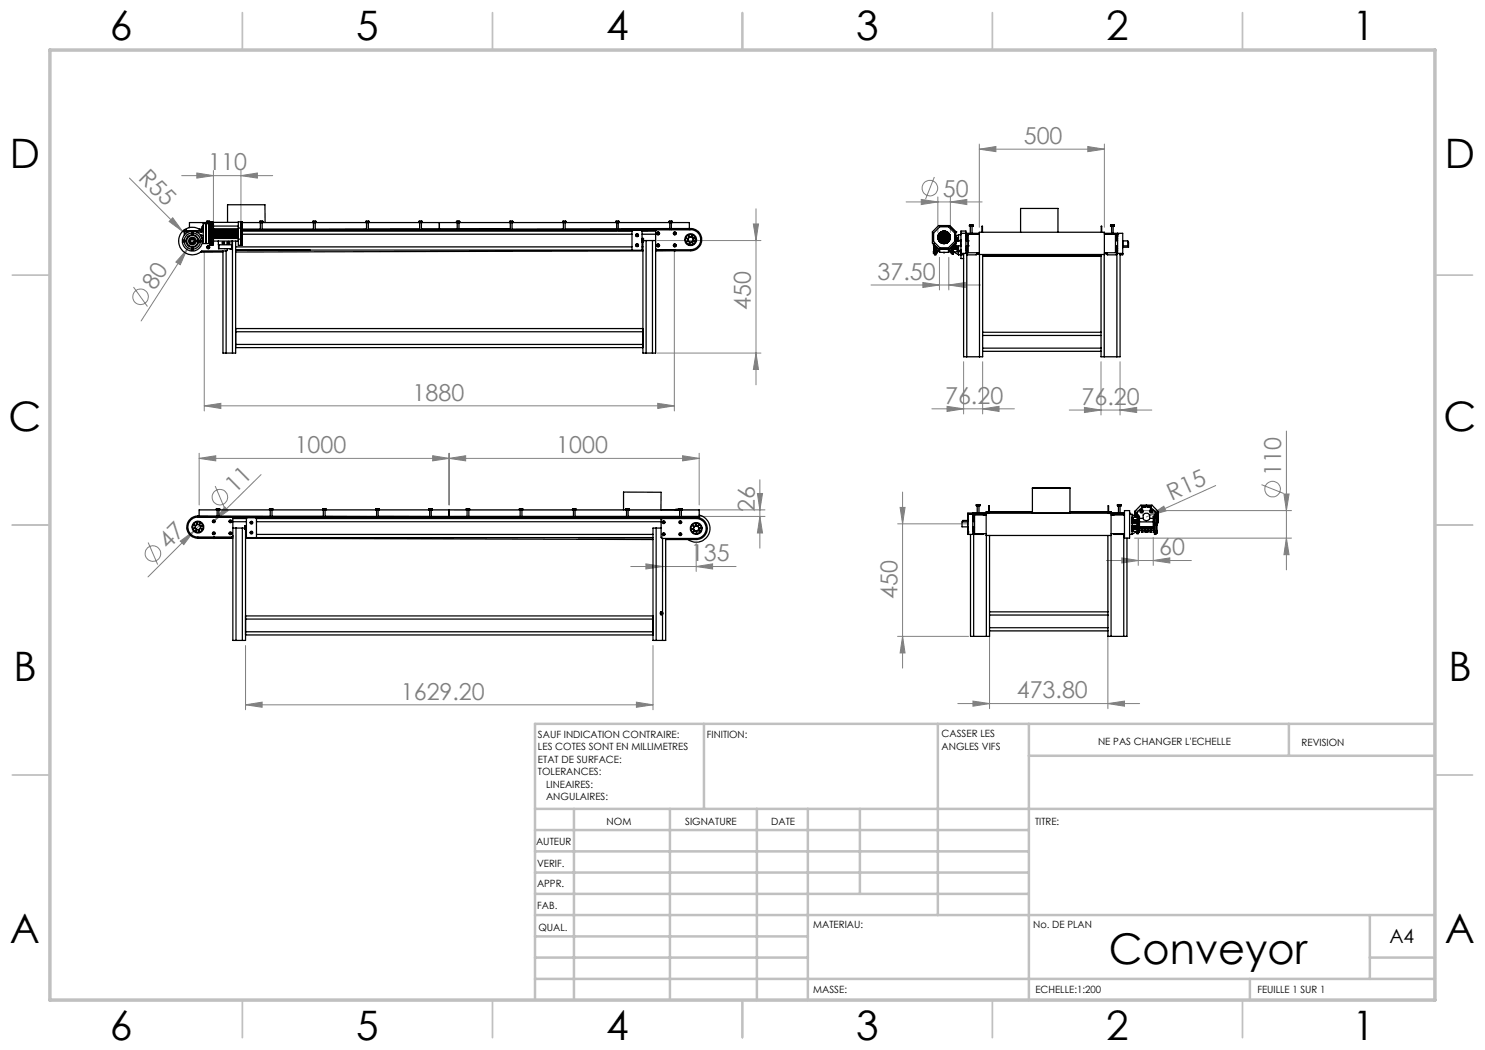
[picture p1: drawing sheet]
<svg xmlns="http://www.w3.org/2000/svg" width="297mm" height="210mm" viewBox="0 0 297 210" stroke-linecap="round" stroke-linejoin="round" font-family="sans-serif">
<g fill="none" stroke="#808080" stroke-width=".2">
<path d="M25.9 35.6l10.6 10.7M36.3 35.1h18.2M39.4 34.6l3.3 .5-3.3 .5zM42.7 34.1v10.1M48.2 35.1l3.3-.5v1zM48.2 34.1v10.1M184.3 39.9l3.3 .5-3.3 .5zM186.9 35.4l-1.8 4.5M187.6 39.4v7.1M190.1 39.4v7.1M195.9 29.8l3.3-.5v1zM195.9 28.8v16.7"/>
<path d="M195.9 29.8h25M217.6 29.3l3.3 .5-3.3 .5zM220.9 28.8v16.7M26.7 57.4l2.8 3.9M34.5 43.6l2 2.7-2.7-2zM36.5 46.3l2 1.9M37.4 49.9l-1.3 3-.9-.5zM37.4 49.9l-9.2 14.3M39.5 46.5l-2.1 3.4M40.9 50.4v31.8M131.5 48.1h20.7M134.9 50.4v31.8"/>
<path d="M150.7 44.8h1l-.5 3.3zM151.2 41.8v35.2M174.2 57h21.9M181.2 40.4h15.2M184.6 56.5l3.3 .5-3.3 .5zM187.9 51.5v6.5M189.8 57l3.2-.5v1zM189.8 51.5v6.5M190.1 40.4l3.3-.5v1zM131.5 70.6h20.7M151.2 70.6l.5 3.3h-1zM192.7 72.3v10.5"/>
<path d="M196.5 72.3v10.5M220.2 72.3v10.7M224 72.3v10.7M39.8 91.7l3.3-.6v1.1zM39.8 91.7h100M39.8 90.7v10.3M40.9 81.2l3.3-.5v1zM40.9 81.2h94M43 97.2l1.9 4.4M52.2 94.9l-9.2 9.2M86.5 91.1l3.3 .6-3.3 .5zM89.8 91.7l3.3-.6v1.1z"/>
<path d="M89.8 90.7v10.3M131.6 80.7l3.3 .5-3.3 .5zM136.5 91.1l3.3 .6-3.3 .5zM139.8 90.7v10.3M151.5 98.7h1l-.5 3.3zM152 95.9v13.7M180.5 98.4v35.2M186.4 81.8h16.5M189.4 81.3l3.3 .5-3.3 .5zM196.5 81.8l3.3-.5v1zM213.9 82h16.5M216.9 81.5l3.3 .5-3.3 .5z"/>
<path d="M224 82l3.3-.5v1zM243.1 97.1l-13.1 6M252.3 96.9l4.5 1.8M256.8 98.8h1l-.5 3.3zM257.3 86.2v27.8M29.6 108.5l1.9 4.4M36.1 108.2l2.6-2-1.9 2.7zM38.7 106.2l-9.1 9.2M40.4 104.6l-1.7 1.6M43 104.1l-.4 .3M44.9 101.4l.7 .7-2.6 2zM90.8 102h62.2"/>
<path d="M90.8 103.3h62.2M126.2 113.3h21M129.2 112.8l3.3 .5-3.3 .5zM132.5 107.2v7.1M139.2 113.3l3.3-.5v1zM139.2 108.7v5.6M152 103.3l.5 3.3h-1zM179.5 104.8h14.2M180 101.5h1l-.5 3.3zM221.3 112.1h17M224.4 111.6l3.2 .5-3.2 .5zM226.9 102.1h31.4"/>
<path d="M226.9 107.6h31.4M227.6 107.8v5.3M230 103.1l2.8-1.9 .4 1zM230 103.1l-.7 .3M230.6 112.1l3.4-.5v1zM230.6 107.5v5.6M257.3 107.6l.5 3.3h-1zM49.1 129.1v12.8M130.6 129.1v12.8M179.5 127.3h14.2M180.5 127.3l.5 3.3h-1zM197.9 126.5v15.2"/>
<path d="M221.6 126.5v15.2M49.1 141l3.3-.6v1.1zM49.1 141h81.5M127.3 140.4l3.3 .6-3.3 .5zM191.6 140.7h36.3M194.6 140.2l3.3 .5-3.3 .5zM221.6 140.7l3.3-.5v1z"/>
<circle cx="186" cy="37.6" r="1.55"/>
<circle cx="28.1" cy="59.4" r="1.56"/>
<circle cx="44" cy="99.4" r="1.55"/>
<circle cx="254.5" cy="97.8" r="1.55"/>
<circle cx="30.6" cy="110.7" r="1.56"/>
</g>
<g fill="none" stroke="#c0c0c0" stroke-width=".35">
<path d="M48.5 2.5v7.5M98.5 2.5v7.5M148.5 2.5v7.5M198.5 2.5v7.5M248.5 2.5v7.5M2.5 55h7.5M287 55h7.5M2.5 105h7.5M287 105h7.5M2.5 155h7.5M287 155h7.5M48.5 200v7.5"/>
<path d="M98.5 200v7.5M148.5 200v7.5M198.5 200v7.5M248.5 200v7.5"/>
</g>
<g fill="none" stroke="#c0c0c0" stroke-width=".5">
<path d="M140.8 144.8v17M187.6 144.8v38.2M205.8 144.8v55.2M205.8 151.2h81.2M257.8 144.8v6.4M287 144.8h-180v55.2M107 161.8h180M107 178.8h98.8M107 174.5h98.8M107 170.3h98.8M107 166h98.8M114.8 161.8v38.2"/>
<path d="M134 161.8v38.2M151.4 161.8v38.2M161.6 161.8v38.2M172 161.8v17M107 195.8h180M107 191.5h54.6M107 187.3h54.6M107 183h180M250 195.8v4.2M274 191.5h13M274 183v12.8"/>
</g>
<path d="M10 10h277v190h-277z" fill="none" stroke="#c0c0c0" stroke-width=".7"/>
<g fill="#808080">
<path d="M34.5 43.6l2 2.7-2.7-2z"/>
<path d="M230 103.1l2.8-1.9 .4 1z"/>
<path d="M44.9 101.4l.7 .7-2.6 2z"/>
<path d="M36.1 108.2l2.6-2-1.9 2.7z"/>
<path d="M37.4 49.9l-1.3 3-.9-.5z"/>
<path d="M48.2 35.1l3.3-.5v1zM39.4 34.6l3.3 .5-3.3 .5z"/>
<path d="M189.8 57l3.2-.5v1zM184.6 56.5l3.3 .5-3.3 .5z"/>
<path d="M127.3 140.4l3.3 .6-3.3 .5zM49.1 141l3.3-.6v1.1zM136.5 91.1l3.3 .6-3.3 .5zM89.8 91.7l3.3-.6v1.1zM86.5 91.1l3.3 .6-3.3 .5zM39.8 91.7l3.3-.6v1.1zM217.6 29.3l3.3 .5-3.3 .5zM195.9 29.8l3.3-.5v1zM230.6 112.1l3.4-.5v1zM224.4 111.6l3.2 .5-3.2 .5z"/>
<path d="M40.9 81.2l3.3-.5v1zM131.6 80.7l3.3 .5-3.3 .5zM184.3 39.9l3.3 .5-3.3 .5zM190.1 40.4l3.3-.5v1zM194.6 140.2l3.3 .5-3.3 .5zM221.6 140.7l3.3-.5v1z"/>
<path d="M196.5 81.8l3.3-.5v1zM189.4 81.3l3.3 .5-3.3 .5zM224 82l3.3-.5v1zM216.9 81.5l3.3 .5-3.3 .5z"/>
<path d="M180.5 127.3l.5 3.3h-1zM180 101.5h1l-.5 3.3z"/>
<path d="M151.2 70.6l.5 3.3h-1zM150.7 44.8h1l-.5 3.3z"/>
<path d="M151.5 98.7h1l-.5 3.3zM152 103.3l.5 3.3h-1zM256.8 98.8h1l-.5 3.3zM257.3 107.6l.5 3.3h-1z"/>
<path d="M129.2 112.8l3.3 .5-3.3 .5zM139.2 113.3l3.3-.5v1z"/>
</g>
<g fill="none" stroke="#000" stroke-width=".25">
<path d="M36.7 48h.3l.2 .2-.5 .2zM36.9 46.3v-.3h.4v.3M36.9 48.4v.3a1.63 1.63 0 0 0 1.4 1.1M36.9 46.3h.4M36.9 46.3v.7M37.3 46.3l.3 .1M37.3 46.1h3M38.3 49.7l.2-.2 .1 .2v.2h-.3zM38.3 46.6h-.1a1.64 1.64 0 0 0-1.3 1.4M38.3 46.5h.3l-.1 .4zM38.6 46.6a1.58 1.58 0 0 1 1.5 1.5M38.8 48.4l-.2 .2"/>
<path d="M39.8 48.2l.4-.1v.3zM39.8 45.8h.6M40 45.9h.6M40.1 48.4a1.57 1.57 0 0 1-1.5 1.4M40.1 47l.2 .1M40.1 46h.2M40.3 47.1v.2M40.3 46.1a2.74 2.74 0 0 0-3.8 .2 2.74 2.74 0 0 0 .1 3.8 2.74 2.74 0 0 0 3.8 .1h4.8M40.3 46.3h.3M40.3 46.3l-.9 .1M40.3 47.1h.3M40.3 47.5h.3"/>
<path d="M40.4 47.7l.2-.2v.7M40.4 47.7h.1M40.5 48.1l.1 .1M40.5 45.3l.1-.1v.7l-.2-.2zM40.6 45.2h.1M40.6 48.2h.1M40.6 46h-.3v.3M40.6 44.7h.5v4h-.5zM41.1 47.8h.1M41.1 45.7h.1M41.3 44.5h.2M41.3 44.5h.1"/>
<path d="M41.3 44.3v.2M41.3 44.5h-3.4v1M41.5 44.3h.1M41.5 44.3h.3M41.5 44.3h-.2M41.5 44.5h.3M41.5 44.5v.2M41.6 49.4l.1-.1 .1 .2zM41.6 44.5h-.1M41.6 44.5h.2M41.6 44.3v.2M41.7 47.8h.1"/>
<path d="M41.7 45.7h.1M41.8 44.3h-.2M41.8 44.3h.1M41.8 44.5h.1M41.8 44.5l-.1 4.2M41.9 44.5h-.1M41.9 44.5h.1M41.9 44.3v.2M42 46.5h.2v.5h-.2M42 46.6h.2M42 46.5v.5M42 46.8h.2"/>
<path d="M42 46.9h.2M42 48.8h.2M42 44.7h.2M42 49h.2M42 44.4h.2M42 47v2h.2v-.3M42 45.9h.1M42 45.8h.1M42 46h.1M42 46.1h.1M42 46.2h.1M42.1 47v1.7"/>
<path d="M42.1 44.7v1.8M42.2 44.7v-.3h-.2v2.1M42.2 44.5h.1M42.3 44.7v1.8M42.3 47v1.7M42.3 45.9h.1M42.3 46.5h.3v.5h-.3M42.3 46.6h.3M42.3 46.8h.3M42.3 46.9h.3M42.3 48.8h.3M42.3 44.7h.3"/>
<path d="M42.3 49h.3M42.3 44.4h.3M42.3 44.7v-.3h.3v.3M42.3 48.7v.3h.3v-.3M42.3 46.5v.5M42.3 45.8h.1M42.3 46h.1M42.3 46.1h.1M42.3 46.2h.1M42.4 47v1.7M42.4 44.7v1.8M42.7 44.7h-1.5v4h1.5v-1"/>
<path d="M42.7 44.5v1.3M42.7 45.9v.2M42.7 46.2v.2M42.7 46.5v.2M42.7 46.8v.2M42.7 47.1v.2M42.7 47.4v.2M42.7 45.9h5M42.7 45.2h5M42.7 48.2h5M42.7 47.7h5M42.7 47.1h5"/>
<path d="M42.7 47h5M42.7 46.4h5M42.7 46.2h5M42.7 46.7h5M42.7 46.8h5M42.7 47.6h5M42.7 45.8v.1M42.7 46.1v.1M42.7 46.4v.1M42.7 46.7v.1M42.7 47v.1M42.7 47.3v.1"/>
<path d="M42.7 47.6v.1M42.7 47.3h5M42.7 47.4h5M42.7 45.8h5M42.7 46.5h5M42.7 46.1h5M43.7 48.2v.8h2.7v-.8M43.7 49v.7h2.7v-.7M43.8 49v.7M44.6 50.2v20.4h.6M44.6 50.4h-4.5M44.9 49.7h.1"/>
<path d="M45.2 50.2v20.4M45.5 49.7l-.1 .4-.2 .1M45.5 44.5v-3.6h7.5v3.6M45.6 48.4l.1 .4zM46 49.8h.1M46 49.7v.1M46.1 49.7v.1M46.3 49v.7M46.5 48.2v22.4M47.1 48.2v22.4h-.6M47.1 50h79.4M47.1 49.4h79.3"/>
<path d="M47.7 44.4h.5v4.7h-.5zM47.7 45.6h.5M47.7 47.8h.5M47.7 44.5h-5.1M48.2 45.7h.1M48.2 47.7h.1M48.2 46.3h.1M48.2 47.1h.1M48.2 45.8h.1M48.2 46h.1M48.2 44.5h.1M48.2 47.4h.1"/>
<path d="M48.3 46.7v.1M48.3 46.6v.1M48.3 44.4h.1v4.7h-.1zM48.3 45.6h.1M48.3 47.8h.1M48.4 48.8h.1M48.4 47.6h.1M48.4 44.5h3.5M48.4 44.6h.1M48.4 45.9h.1M48.5 45.9h89.4M48.5 46h82.7"/>
<path d="M48.5 45.8h3.6M48.5 46.1h77.9M48.5 46.2h77.9M48.5 46.8h77.9M51.9 44.5h.2M51.9 44.5h.1M51.9 44.3v.2M52.1 44.3h-.2M52.1 44.3h.1M52.1 44.5h.3M52.1 44.3h.3M52.1 44.5v1.4"/>
<path d="M52.1 46v.1M52.2 44.5h-.1M52.2 44.5h.2M52.2 44.3v.2M52.4 44.3h-.2M52.4 44.3h.2M52.4 44.5h.2M52.4 44.5v1.4M52.4 46v.1M52.4 45.8h10.3M52.6 44.5h-.2M52.6 44.5h.1"/>
<path d="M52.6 44.3v.2M52.6 44.5h9.9M62 50l-14.9 .1M62.5 44.5h.2M62.5 44.5h.1M62.5 44.3v.2M62.7 44.3h-.2M62.7 44.3h.2M62.7 44.3h.3M62.7 44.5h.3M62.7 44.5v1.4M62.7 46v.1"/>
<path d="M62.9 44.5h-.2M62.9 44.5h.1M62.9 44.3v.2M63 44.3h-.1M63 44.3h.2M63 44.5h.2M63 44.5v1.4M63 46v.1M63 45.8h10.3M63.2 44.5h-.2M63.2 44.5h.1M63.2 44.3v.2"/>
<path d="M63.2 44.5h10M73.2 44.5h.1M73.2 44.3v.2M73.3 44.5v1.4h-7.6M73.3 46v.1M73.3 44.3h-.1M73.3 44.3h.2M73.3 44.5h.4M73.3 44.3h.4M73.5 44.5h-.2M73.5 44.5h.2M73.5 44.3v.2"/>
<path d="M73.7 44.3h-.2M73.7 44.3h.1M73.7 44.5h.1M73.7 44.5v1.4h10.2M73.7 46v.1M73.7 45.8h10.2M73.8 44.5h-.1M73.8 44.5h.1M73.8 44.3v.2M73.8 44.5h10M83.8 44.5h.2M83.8 44.5h.1"/>
<path d="M83.8 44.3v.2M83.9 44.5v1.4M83.9 46v.1M84 44.3h.1M84 44.3h.3M84 44.5h.3M84 44.3h-.2M84.1 44.5h-.1M84.1 44.5h.2M84.1 44.3v.2M84.3 44.3h-.2M84.3 44.3h.1"/>
<path d="M84.3 44.5h.1M84.3 44.5v1.4M84.3 46v.1M84.3 45.8h7.1M84.3 45.9h7.1M84.4 44.5h-.1M84.4 44.5h.1M84.4 44.5h6.9M84.4 44.3v.2M87.9 44.5v1.4M87.9 45.9v.1M91.3 44.5h.1"/>
<path d="M91.3 44.3v.2M91.4 44.3h.2M91.4 44.3h.4M91.4 44.5h.4M91.4 44.3h-.1M91.4 44.5v1.4M91.4 46v.1M91.6 44.5h.2M91.6 44.5h-.2M91.6 44.3v.2M91.8 44.3h-.2M91.8 44.3h.1"/>
<path d="M91.8 44.5h.1M91.8 44.5v1.4M91.8 46v.1M91.8 45.8h10.1M91.9 44.5h-.1M91.9 44.5h.1M91.9 44.3v.2M91.9 44.5h10M101.9 44.5h.2M101.9 44.5h.1M101.9 44.3v.2M102.1 44.5v1.4"/>
<path d="M102.1 46v.1M102.1 45.8l-10.3 .1M102.1 44.3h.1M102.1 44.3h.3M102.1 44.5h.3M102.1 44.3h-.2M102.2 44.5h.2M102.2 44.5h-.1M102.2 44.3v.2M102.4 44.3h-.2M102.4 44.3h.2M102.4 44.5h.2"/>
<path d="M102.4 44.5v1.4M102.4 46v.1M102.6 44.5h-.2M102.6 44.5h.1M102.6 44.3v.2M102.6 44.5h9.9M112.5 44.5h.2M112.5 44.5h.1M112.5 44.3v.2M112.7 44.5v1.4M112.7 46v.1M112.7 45.8h-10.3"/>
<path d="M112.7 44.3h.2M112.7 44.3h.3M112.7 44.5h.3M112.7 44.3h-.2M112.9 44.5h-.2M112.9 44.5h.1M112.9 44.3v.2M113 44.3h-.1M113 44.3h.2M113 44.5h.2M113 44.5v1.4M113 46v.1"/>
<path d="M113.2 44.5h-.2M113.2 44.5h.1M113.2 44.3v.2M113.2 44.5h10M123.2 44.5h.1M123.2 44.3v.2M123.3 44.3h-.1M123.3 44.3h.2M123.3 44.3h.3M123.3 44.5h.3M123.3 44.5v1.4M123.3 46v.1"/>
<path d="M123.3 45.7l-10.3 .1M123.5 44.5h.1M123.5 44.5h-.2M123.5 44.3v.2M123.6 44.3h-.1M123.6 44.3h.2M123.6 44.5h.2M123.6 44.5v1.4M123.6 46v.1M123.8 44.5h-.2M123.8 44.5h.1M123.8 44.3v.2"/>
<path d="M123.8 44.5h10M126.5 46l1.9 .1-.1 4h-1.8l-.1-.2v-3.7zM127.3 47l.1-.1 .1 .2-.1 .1zM127.3 49l.1-.1 .1 .2-.1 .1zM128.4 50h.2M128.4 47.7l.3 .1M128.4 48.4h.1M128.4 46.2h2.7M128.4 49.4h.2M128.4 46.8h2.7M128.4 48.2h.3M128.4 47.8h.3"/>
<path d="M128.4 47.7v.7h.3M128.6 48.4v22.2h.6M128.6 50.2l-81.5 .2M128.7 47.8v.2M128.7 48.2v.1M128.7 48v.2M128.7 48v.3M128.7 47.8h.1M128.7 48.3v.1M128.7 48.1h.5M128.7 47.7v.1M129.2 48.1h1.3"/>
<path d="M129.2 48.1v22.5M130.5 48.1h.6M130.5 48.1v22.5M131.1 49.7l.2 .2h6.8a2.01 2.01 0 0 0 2-2 2.01 2.01 0 0 0-2-2h-6.8l-.2 .2v24.5h-.6M131.1 50h3.8M131.2 46.1h-2.8h2.7M131.5 49h.1l.1 .1-.1 .1zM131.5 46.6h.1l.1 .1-.1 .1zM133.8 44.5h.1M133.8 44.3v.2M133.9 44.5h.4M133.9 44.3h.2"/>
<path d="M133.9 44.3h.4M133.9 44.3h-.1M133.9 44.5v1.4M133.9 45.7h-10.3M134.1 44.5h-.2M134.1 44.5h.2M134.1 44.3v.2M134.3 44.3h-.2M134.3 44.3h.1M134.3 44.5h.1M134.3 45.7h3.8a2.22 2.22 0 0 1 2.2 2.2 2.22 2.22 0 0 1-2.2 2.3h-3.1M134.3 44.5v1.4"/>
<path d="M134.4 44.5h-.1M134.4 44.5h.1M134.4 44.3v.2M134.4 44.5h3.5v1.2M134.8 46.6h.1l.1 .1-.1 .1zM134.8 49h.1l.1 .1-.1 .1zM134.9 50.1v.1l.1-.1M134.9 49.9v.2M134.9 50.2h-3.8M134.9 50.1h.1M135 49.9v.2M137.2 47.6v.8"/>
<path d="M137.2 47.6h.1M137.2 47.6l.2 .1M137.2 48.4l.3-.1-.3 .1M137.2 48.4h.1M137.2 48.4l.6 .5M137.4 47.7h.1M137.7 47l-.5 .6M137.7 47h.1M137.7 47l.1 .3-.1-.3M137.8 48.9h.1M137.9 45.9h.1M137.9 48.6h.1"/>
<path d="M137.9 48.6l-.1 .3M138.4 47.2h.1M138.4 46.9l-.7 .1M138.4 46.9v.3M138.4 46.9h.1M138.5 48.6h.1M138.5 46.9l.5 .5M138.5 48.6l.1 .3M138.6 48.9h-.8M138.6 48.9h.1M138.6 48.2h.1M138.7 48h.1"/>
<path d="M138.8 47.6h.1M138.9 48.1l.2 .2zM139 47.5l.1 .8M139 47.4l-.2 .2M139 47.5l-.2 .1M139 47.4v.1M139.1 48.3l-.5 .6M139.1 48.3h.1M186.7 48.8h.1M186.7 48.8v.3h.2M186.7 50.4h.2M186.7 49.1l.1 1"/>
<path d="M186.8 49.1v1.1h.1M186.9 49.1v1.9h.3v-1.7M186.9 50.3h-.2v.4h.2M187.3 49.3l.4 .5M187.4 49.5v1.1h-.2M187.4 50.2h.5M187.6 47.5v.2M187.6 47.5h2.4M187.6 47.2h.1M187.6 47.7h.1M187.6 47.3v.2M187.6 47.7h2.4"/>
<path d="M187.6 47.2h2.4M187.7 47.9l.1 .2M187.7 47v-.2h2.2l.1 .2M187.7 47.9h2.3M187.8 48.1l.1 .2M187.8 48.1h2.1M187.8 50.2l.1 .1M187.9 46.6l-.1 .2h2l-.1-.2M187.9 47.1h.1M187.9 47.9h.1M187.9 49.8v.7h1.9v-.7M187.9 46.6v1.7"/>
<path d="M187.9 48.3h1.8M187.9 47.1l.7 .3M187.9 47.1l.3 .1M188.1 46.8h.1M188.1 48.2h.1M188.1 48.1v.1M188.2 48.5l-.2-.1h1.7l-.3 .1M188.2 46.4l-.2 .2M188.2 48.5l.1 .1M188.2 46.4v2.1M188.2 47.7l-.3 .2M188.3 46.3l1.1 .1"/>
<path d="M188.3 46.3l-.1 .1M188.3 48.6l.2 .1M188.4 48.4h.1M188.4 46.6h.1M188.4 46.6l.1 .1M188.5 48.4h.1M188.5 46.3h-.2M188.5 46.3v2.4M188.5 48.3v.1M188.5 47.6l-.2 .1M188.5 47.6l-.3 .1M188.5 47.8l-.3 .2"/>
<path d="M188.5 48.7h.3M188.5 48.1h.1M188.5 46.8h.1M188.5 46.8l.2 .4M188.5 46.7l.1 .1M188.6 47.4l-.8 .1M188.6 48.1l-.2 .3M188.6 47.7l-.5 .5M188.6 46.8l.1 .4M188.6 47.2l-.5-.4 .5 .5M188.6 47.5l-.1 .1M188.6 47.6h-.1"/>
<path d="M188.6 47.5l.1 .2 .3-.2M188.6 47.5l.2 .2M188.7 47.2h.1M188.7 47.3l-.1 .1 .1 .3-.2 .4M188.7 50.5h.2M188.8 47.3l.2 .2M188.8 47.3l-.2 .2M188.8 46.2l-.3 .1M188.8 46.2l.3 .1M188.8 47.2h.1M188.8 47.7h.1M188.8 47.7l-.2 .2"/>
<path d="M188.8 46.5v.7M188.8 46.2v2.5M188.8 47.7v.8M188.9 47.7l.3 .7M188.9 47.3l.2 .3-.2 .1M189 47.5l-.2 .2M189.1 47.4h.1M189.1 47.4l.7 .1M189.1 47.7l.2 .2M189.1 47.5v.1M189.1 47.6h.1M189.1 48.7h-.3"/>
<path d="M189.1 46.3v2.4M189.1 46.8l-.2 .4M189.1 46.3h.2M189.1 47.6l.6 .2M189.1 48.2l.1 .2M189.1 47.8l.1 .1M189.1 47.6l.2 .1M189.2 46.6l-.1 .1M189.2 46.6h.1M189.2 48.4h.1M189.2 46.5v.1M189.2 46.6l-.3 .6"/>
<path d="M189.2 47l-.2 .2M189.3 47.9l.2 .3-.2-.3M189.3 47l-.2 .3M189.3 48.6l-.2 .1M189.3 47.3h-.2M189.4 47.3l-.3 .1M189.4 46.4l.3 .2M189.4 48.6h-1.1M189.4 47.2h.1M189.4 46.4v2.2M189.4 46.8l-.2 .2M189.7 46.6h-1.8"/>
<path d="M189.7 46.6v1.7M189.7 49.8v.7M189.7 47.1l-.3 .1M189.7 47.1h.1M189.7 47.9h.1M189.7 47.8h.1M189.8 50.2h.4M189.8 48.1l-.1 .2M189.8 50.2v.1M190 47v.9M190 47.9l-.1 .2M190 47h-2.4l.1 .9"/>
<path d="M190 47.2h.1M190 47.7v.1M190 47.3v.2M190 47.5v.2M190.2 49.6v1h.2M190.7 49v1.3a.35 .35 0 0 1-.3 .5v-1.5M190.7 49.4h1M190.7 49.9h.8M190.7 49.2h1.4M190.9 49.4v.5M191 48.7h.2M191.2 46.4h.1"/>
<path d="M191.2 48.2h.1M191.2 48.2v1M191.2 48.2h.9M191.2 48h.3M191.2 47.5h.5M191.2 48.6l-1.3 1.2h-2.2M191.2 46.4l-1.3-1.3h-2.2l-1.2 1.3v2.2l1.2 1.2M191.2 46.4v1.8M191.2 48v.2M191.2 49.4v.4M191.5 49.4l.2 .1M191.6 48.2l-.1-.3a.18 .18 0 0 1-.1-.3 .18 .18 0 0 1 .3 0 .18 .18 0 0 1 0 .3v.3"/>
<path d="M191.7 49.7v.3a.18 .18 0 0 1 0 .3 .18 .18 0 0 1-.3 0 .18 .18 0 0 1 .1-.3v-.2M191.7 49.7l-.2 .1M191.7 49.7h.1M191.7 50.9v.1M191.7 49.2v1.7M191.7 47v1.2M191.7 51h1M191.7 50.4h-1l1 .5M191.7 47l-.5 .3M192.2 47.9l-.2 .3M192.2 49.9l-.2 .2 .2 .4M192.2 47.9v.2"/>
<path d="M192.2 49.9v.6M192.2 49.9h.1M192.2 47.9h.1M192.2 50.5h.1M192.2 50.7v.1M192.2 48.1v1.1M192.2 46.7v4M192.2 46.7h1v4h-1M192.2 50.8v.9h.5M192.2 46.7v-.5h1v.6M192.2 46.9l-.5 .1M192.2 50.8h.5"/>
<path d="M192.7 50.7v20.7h.7M193.2 46.8h.1M193.2 46.9h.1M193.2 46.8v.1M193.2 48.1h.4v1.1h-.4M193.2 47.1h.2M193.2 47.6h.2M193.2 46.9v.3h.2M193.2 50h.2M193.2 49.6h.2M193.2 48h.2M193.4 47.6h.1"/>
<path d="M193.4 47.1v1M193.4 49.2v22.2M193.5 46.9l-.1 .2M193.6 48.2h.1M193.6 49.2h.1M193.6 46.8v3.7h2.3M193.6 46.8h-.3v.1h.3M193.9 45.2l.1 .1M193.9 45v.2M194 45h.1M194 45h.2M194 45.3h.2"/>
<path d="M194 45h-.1M194.1 45v1.7M194.1 46.8h.1M194.2 45.3h.3M194.2 45h-.1M194.2 45h.2M194.2 45h.3M194.4 45v1.7M194.4 46.8h.1M194.5 45h-.1M194.5 45h.1M194.6 45.2l-.1 .1"/>
<path d="M194.6 45v.2M195.3 50.5l-.1 .5h-1.8v-.2M195.7 50.5l-.4 .3h.6M195.9 50.9v-4.4h25v4.4M195.9 46.7h-2.6v.1h2.6M195.9 46.8h-2.3M195.9 50.9h25M195.9 50.9h.1M195.9 50.9v20.5M196.4 46.5v-1.2h.1v1.2M196.5 51.2h23.7M196.5 50.9v15.6"/>
<path d="M204.1 46.5v-4.8h7.5v4.8M220.2 50.9v15.6M220.2 46.5v-1.2h.1v1.2M220.9 46.8h2.2v3.7h-2.2M220.9 46.7h3.6v4M220.9 46.8h2.6v-.1v4h1M220.9 50.9l-.1 20.5M221 50.5l.4 .3h-.5M221.4 50.5l.1 .5h1.8l.1-.2M222.1 45.2l.1 .1M222.1 45v.2M222.2 45.3h.3"/>
<path d="M222.2 45h-.1M222.2 45h.3M222.2 45h.1M222.3 45v1.7M222.3 46.8h.1M222.5 45h-.2M222.5 45h.2M222.5 45.3h.2M222.6 46.8h.1M222.7 45l-.1 1.7M222.7 45h.1M222.8 45.2l-.1 .1"/>
<path d="M222.8 45v.2M223.1 46.8h.4v.5h-.1M223.1 46.9h.4M223.1 49.2h.4M223.1 48.1h.4M223.2 46.9l.2 .1v1.1M223.4 47.7h.1M223.4 49.7h.1M223.4 50.1h.1M223.4 48h.1M223.4 49.2v22.2M223.5 46.8h.1"/>
<path d="M223.5 46.9h.1M223.5 46.8v.1M224 50.7v20.7h-.6M224 50.8h.5M224.5 50.7v.1M224.5 48.1l.1 1.1M224.5 50.8v.2h-.5M224.5 49.2h.1M224.6 48.2h1v1h-1M224.6 49.2l-.1 .3M225.6 48.5h.1v1h-1.1M45.2 70.6h1.3"/>
<path d="M47.1 65.7h81.5v.6h-81.5zM47.1 68.9h81.5v.6h-81.5zM129.2 70.6h1.3M193.4 71.4h2.5M196.5 70.3v1.1h-.6M196.5 69.6v.7M196.5 66.5v.6M196.5 67.1v2.5M196.5 69.6h23.7M196.5 67.1h23.7M196.5 70.3h23.7M196.5 66.5h23.7"/>
<path d="M220.2 70.3v1.1h.6M220.2 69.6v.7M220.2 66.5v.6M220.2 67.1v2.5M220.8 71.4h2.6M206.5 97.6h7.5v5h-7.5zM206.5 97.6h7.5M206.6 97.6h.1M213.9 97.6h.1M38.6 105.8l.5 .5M38.6 105.7v.1M38.7 105l-.1 .7"/>
<path d="M38.7 105l.2 .1M38.7 104.9l.2 .2M38.7 104.9v.1M38.9 105.6h.1M38.9 105.6l-.3 .2M38.9 105.6l-.3 .1M38.9 105.1h.1M39.1 106.3l.1-.2-.1 .3M39.1 106.3v.1M39.1 106.4h.8M39.3 104.4l-.6 .5M39.3 104.4l.7 .1"/>
<path d="M39.3 104.4h.1M39.3 104.4v.3M39.3 104.7h.1M39.8 106.1l.1 .3zM39.9 106.4h.1M40 104.5l.6 .6M40 104.5l-.1 .3zM40 104.5h.1M40.1 105.2h.1M40.1 105.3h.1M40.3 105.8h.1M40.3 105.8l.2 .1"/>
<path d="M40.3 105.2h.1M40.5 105.9l-.6 .5M40.5 105.9h.1M40.6 105.1l-.1 .8M40.6 105.1l-.3 .1M40.6 105.1h.1M42.6 106.8h.2M42.7 104.2h.1M42.7 104.2l.1 .1M42.7 106.6h.1M42.7 106.6l.1 .1M42.8 107.6v.1l.1-.1"/>
<path d="M42.8 104.1v.3h-.2M42.8 107.6h.1M42.8 106.5v.3M42.8 107.4v.2M42.9 107.5h3.7M42.9 107.7h3.7M42.9 104.1v.3M42.9 106.5v.3M42.9 107.4v.2M42.9 104.3h.1M43.3 101.9l.1 .1M43.3 101.7v.1"/>
<path d="M43.3 101.7h.1M43.3 101.9v.1M43.3 102h.1M43.3 101.8v.1M43.3 102h-3.5v1.2M43.4 102h.3M43.4 101.7h.3M43.4 101.7l.2 .1M43.4 101.7l-.1 .1M43.4 103.2h-3.8a2.24 2.24 0 0 0-2.2 2.2 2.24 2.24 0 0 0 2.2 2.3h3.2M43.4 102v1.4M43.6 101.9l.1 .1"/>
<path d="M43.6 101.9l-.2 .1M43.6 101.8v.1M43.7 101.7l-.1 .1M43.7 101.7l.2 .1M43.7 101.7h.2M43.7 102h.2M43.8 102v1.4M43.8 103.2h10.2M43.9 101.9l-.2 .1M43.9 101.7v.1M43.9 101.9v.1M43.9 101.8v.1"/>
<path d="M43.9 102h10M45.9 104.3h.3M46.6 107.2l-.2 .2h-6.8a1.99 1.99 0 0 1-2-2 1.99 1.99 0 0 1 2-2h6.8l.2 .2v24.5h.6M46.6 105.6h.6M46.6 103.6h2.7M46.6 103.7h2.7M46.6 104.3h2.7M47.2 105.6h1.3M47.2 105.6v22.5M48.5 105.6h.5M48.5 105.6v22.5M49 105.5v.3"/>
<path d="M49 105.2v.1M49 105.2v.3M49 105.2h.2v.7h-.2M49 105.8v.1M49 105.5v.2M49 105.3v.2M49 105.7v.1M49 105.9h.1M49 105.2h.1M49 105.7h.2M49 105.3h.2M49.1 105.9v22.2h-.6"/>
<path d="M49.1 107.5h.3M49.1 107.7l81.5 .2M49.1 106.9h.2M49.2 105.9h.1M49.2 105.2h.1M49.4 103.5l1.9 .1-.1 3.9-1.9-.1zM51.3 103.6h2.7M51.3 107.5h79.3M51.3 103.6h85.5v.1M51.3 103.7h87.9a1.99 1.99 0 0 1 2 2 1.99 1.99 0 0 1-2 2h-6.7M51.3 104.3h80.9M51.3 106.9h79.3"/>
<path d="M53.9 101.9l.1 .1M53.9 101.7v.1M53.9 101.7h.1M53.9 101.9v.1M53.9 102h.1M53.9 101.8v.1M54 101.7h.4M54 101.7l.2 .1M54 102h.4M54 101.7l-.1 .1M54 102v1.4M54 103.5v.1"/>
<path d="M54.2 101.9l.2 .1M54.2 101.9l-.2 .1M54.2 101.8v.1M54.4 101.7l-.2 .1M54.4 101.7l.1 .1M54.4 101.7h.1M54.4 102h.1M54.4 102v1.4M54.4 103.5v.1M54.4 103.6h3.3M54.4 103.2h10.3M54.5 101.9l-.1 .1"/>
<path d="M54.5 101.7v.1M54.5 101.9v.1M54.5 101.8v.1M54.5 102h10M64.5 101.9l.2 .1M64.5 101.9v.1M64.5 102h.2M64.5 101.7v.1M64.5 101.7h.2M64.5 101.8v.1M64.7 102v1.4M64.7 103.5v.1"/>
<path d="M64.7 101.7l-.2 .1M64.7 101.7l.1 .1M64.7 101.7h.3M64.7 102h.3M64.8 101.9l-.1 .1M64.8 101.9l.2 .1M64.8 101.8v.1M65 101.7l-.2 .1M65 101.7l.2 .1M65 101.7h.2M65 102h.2M65 102v1.4"/>
<path d="M65 103.5v.1M65 103.2l10.3 .1M65.2 101.9l-.2 .1M65.2 101.7v.1M65.2 101.9v.1M65.2 101.8v.1M65.2 102h9.9M75.1 101.9l.2 .1M75.1 101.9v.1M75.1 102h.2M75.1 101.7v.1M75.1 101.7h.2"/>
<path d="M75.1 101.8v.1M75.3 101.7h.3M75.3 101.7l.2 .1M75.3 101.7l-.2 .1M75.3 102h.3M75.3 102v1.4M75.3 103.5v.1M75.5 101.9l-.2 .1M75.5 101.9l.1 .1M75.5 101.8v.1M75.6 101.7l-.1 .1M75.6 101.7l.2 .1"/>
<path d="M75.6 102h.2M75.6 101.7h.2M75.6 102v1.4M75.6 103.5v.1M75.6 103.3h10.3h-10.1M75.8 101.9l-.2 .1M75.8 101.9v.1M75.8 101.7v.1M75.8 101.8v.1M75.8 102h10M85.8 101.9l.1 .1M85.8 101.7v.1"/>
<path d="M85.8 101.7h.1M85.8 101.9v.1M85.8 102h.1M85.8 101.8v.1M85.9 101.7l-.1 .1M85.9 101.7l.2 .1M85.9 102h.4M85.9 101.7h.4M85.9 102v1.4M85.9 103.5v.1M86.1 101.9l-.2 .1M86.1 101.9l.2 .1"/>
<path d="M86.1 101.8v.1M86.3 101.7l-.2 .1M86.3 101.7l.1 .1M86.3 101.7h.1M86.3 102h.1M86.3 102v1.4M86.3 103.5v.1M86.4 101.9l-.1 .1M86.4 101.7v.1M86.4 101.9v.1M86.4 101.8v.1M86.4 102h6.9"/>
<path d="M89.8 102v1.3M89.8 103.4v.1M93.3 101.9l.2 .1M93.3 101.7v.1M93.3 101.7h.2M93.3 101.9v.1M93.3 102h.2M93.3 101.8v.1M93.4 103.3h-7.1l7.1 .1M93.4 102v1.4M93.4 103.5v.1M93.5 101.7l-.2 .1"/>
<path d="M93.5 101.7l.1 .1M93.5 102h.3M93.5 101.7h.3M93.6 101.9l.2 .1M93.6 101.9l-.1 .1M93.6 101.8v.1M93.8 101.7l-.2 .1M93.8 101.7l.1 .1M93.8 102h.1M93.8 101.7h.1M93.8 102v1.4M93.8 103.5v.1"/>
<path d="M93.8 103.4h10.2M93.8 103.3h10.2M93.9 101.9l-.1 .1M93.9 101.9v.1M93.9 101.7v.1M93.9 101.8v.1M93.9 102h10M103.9 101.9l.2 .1M103.9 101.9v.1M103.9 102h.2M103.9 101.7v.1M103.9 101.7h.2"/>
<path d="M103.9 101.8v.1M104 102v1.4M104 103.5v.1M104.1 102h.3M104.1 101.7h.3M104.1 101.7l.1 .1M104.1 101.7l-.2 .1M104.2 101.9l-.1 .1M104.2 101.9l.2 .1M104.2 101.8v.1M104.4 101.7l-.2 .1M104.4 101.7l.1 .1"/>
<path d="M104.4 102h.1M104.4 101.7h.1M104.4 102v1.4M104.4 103.5v.1M104.4 103.4h7.7M104.4 103.3h10.3M104.5 101.9l-.1 .1M104.5 101.9v.1M104.5 101.7v.1M104.5 101.8v.1M104.5 102h10M114.5 101.9l.2 .1"/>
<path d="M114.5 101.7v.1M114.5 101.7h.2M114.5 101.9v.1M114.5 102h.2M114.5 101.8v.1M114.7 101.7h.3M114.7 101.7l.1 .1M114.7 101.7l-.2 .1M114.7 102h.3M114.7 102v1.4M114.7 103.5v.1M114.8 101.9l.2 .1"/>
<path d="M114.8 101.9l-.1 .1M114.8 101.8v.1M115 101.7l-.2 .1M115 101.7l.1 .1M115 101.7h.1M115 102h.1M115 102v1.4M115 103.5v.1M115 103.3h10.3M115.1 101.9l-.1 .1M115.1 101.7v.1M115.1 101.9v.1"/>
<path d="M115.1 101.8v.1M115.1 102h10.1M115.7 107.5l14.9 .1M124.7 102v-3.6l7.5 .1v3.5M125.2 101.9l.1 .1M125.2 101.7v.1M125.2 101.7h.1M125.2 101.9v.1M125.2 102h.1M125.2 101.8v.1M125.3 101.7h.3M125.3 101.7l.2 .1"/>
<path d="M125.3 101.7l-.1 .1M125.3 102h.3M125.3 102v1.4M125.3 103.5v.1M125.5 101.9l-.2 .1M125.5 101.9l.1 .1M125.5 101.8v.1M125.6 101.7l-.1 .1M125.6 101.7l.2 .1M125.6 101.7h.2M125.6 102h.2M125.6 102v1.4"/>
<path d="M125.6 103.5v.1M125.6 103.3h10.3M125.8 101.9l-.2 .1M125.8 101.7v.1M125.8 101.9v.1M125.8 101.8v.1M125.8 102h10M131.2 105.6h-.6v22.5h.6M131.2 105.6h1M131.2 105.6v22.5M132.2 101.9l2.8 .1M132.5 103.7l-.3 .3v3.4l.3 .3"/>
<path d="M132.5 107.7v14.8M132.6 104.3h.3M133.1 107.7v20.4h-.6M135.1 101.9h.3M135.1 102v-.1l.3 .1M135.5 101.9h.2M135.5 102v-.1l.2 .1M135.8 101.9l.1 .1M135.8 101.9v.1M135.8 102h.1M135.8 101.7v.1M135.8 101.7h.1"/>
<path d="M135.8 101.8v.1M135.9 106.9h.3M135.9 101.7l-.1 .1M135.9 101.7l.2 .1M135.9 102h.3M135.9 101.7h.3M135.9 102v1.4M135.9 103.5v.1M135.9 104.3h.3M136.1 101.9l-.2 .1M136.1 101.9l.1 .1M136.1 101.8v.1"/>
<path d="M136.2 101.7l-.1 .1M136.2 101.7l.2 .1M136.2 102h.2M136.2 101.7h.2M136.3 102v1.4M136.3 103.5v.1M136.3 103.3h3.5M136.4 101.9l-.2 .1M136.4 101.9v.1M136.4 101.7v.1M136.4 101.8v.1M136.4 102h3.4v1.3"/>
<path d="M138.2 105.8l.4 .7M138.2 105.8h.3M138.2 105.8h.1M138.5 105l-.3 .8M138.5 105l.2 .2-.2-.2M138.5 105h.1M138.5 105.8h.1M138.5 105.8h-.3M138.6 106.5l.7 .2M138.6 106.5l.1-.3-.1 .3M138.6 106.5h.1M139.1 104.7l-.6 .3"/>
<path d="M139.1 104.7l.1 .2zM139.1 104.7h.1M139.2 104.7l.7 .2M139.3 106.4h.1M139.3 106.7h.1M139.3 106.4v.3M139.6 103.5a2.22 2.22 0 0 1 1.9 2.3 2.22 2.22 0 0 1-2.3 2.1h-6.1M139.8 105.8h.1M139.8 105.5h.1M139.8 106.2h.1M139.8 106.2l.2 .2M139.8 103.3v.1"/>
<path d="M139.8 103a2.75 2.75 0 0 1 2 3.8 2.75 2.75 0 0 1-4.2 1.1M139.8 103.4v.1h-93.3M139.8 103.4h-100M139.9 104.9h.1M139.9 104.9l.4 .7M139.9 104.9l-.2 .2M140 105.6h.3zM140 106.4l-.7 .3M140 106.4h.1M140.3 105.6l-.3 .8M140.3 105.6h.1M193.5 104.1v.3h-1.1v1h1.1"/>
<path d="M193.5 104.1h-1v.3M193.5 104.3v1.1M193.5 104.3h.1M193.5 105.4h.1M193.5 104.1h.1M193.6 102.9v4h1v-4M193.6 106.4v.2M193.6 102.8h1M193.6 102.8v1.5M193.6 105.4v1M193.6 106.6h.1M193.6 102.9h.1"/>
<path d="M193.6 106.4h.1M194.1 106.9v20.4h.6M194.6 102.7v.1M194.6 102.7h-1v.1M194.6 102.7v-.1h-1v.3M194.6 103.2h.1M194.6 103.4h.1M194.6 105.8h.1M194.6 104.3h.3M194.6 105.4h.3M194.6 104.1h.1M194.6 106.2h.1"/>
<path d="M194.6 103.9h.1M194.6 102.8v.1M194.6 103.8h.1M194.6 102.6h3.1l.1-1.4h.1l-.1 1.5h-3.2zM194.7 106.7l.1 .2h1.8l.1-.2M194.7 105.4v21.9M194.8 102.9h-.1v1.4M195 102.7v.1M195.3 101.1v.1M195.3 101v.1M195.3 100.9v.1M195.3 100.9l.1 .1"/>
<path d="M195.3 101.2h.3M195.3 100.9h.3M195.4 101v1.6M195.4 102.7v.1M195.6 101.2h.3M195.6 100.9l.2 .1M195.6 100.9h.3M195.6 100.9l-.2 .1M195.8 101v1.6M195.8 102.7v.1M195.9 100.9l-.1 .1M195.9 100.9l.1 .1"/>
<path d="M196 101.1l-.1 .1M196 101v.1M196.7 103l-.1-.1h-2v-.1h2l.4 .2M197.2 102.7v4.4M197.2 103h-2.3v3.7h2.3M197.2 107.1h25M197.3 107.1v20.2M197.8 102.4h-.6v.2M197.8 102.6h23.9M197.9 102.4h8.6M197.9 107.1v15.3M214 102.4h7.6"/>
<path d="M221.6 107.1v15.3M221.6 101.2h.1l.1 1.4h3.1v.1h-3.2zM221.7 102.4h.5v.2M222.2 102.7v4.4M222.2 106.7h2.7M222.2 103h2.7M222.2 107.1v20.2M222.5 103l.3-.2h2.1v.1h-2.1l-.1 .1M222.7 106.7l.1 .2h1.8l.2-.2v20.6M223.5 101.1l.1 .1M223.5 101v.1M223.5 102.8h.1"/>
<path d="M223.6 100.9l.1 .1M223.6 100.9h.3M223.6 100.9l-.1 .1M223.6 101.2h.3M223.6 102.7l-.1 .1M223.6 102.7h.1M223.7 101.1l.2 .1M223.7 101.1l-.1 .1M223.7 101v.1M223.7 101.2v1.4M223.9 100.9l.1 .1M223.9 100.9l-.2 .1"/>
<path d="M223.9 100.9h.2M223.9 101.2h.2M224.1 102.7h.1M224 101.2v1.4M224 101.1l-.1 .1M224 101v.1M224 101.1l.1 .1M224.1 102.7l.1 .1M224.1 100.9l.1 .1M224.1 100.9l-.1 .1M224.2 102.8h.1M224.2 101.1l-.1 .1"/>
<path d="M224.2 101v.1M224.4 102.7v.1M224.6 102.9l.2 .1M224.9 102.1h1v5.5h-1zM225.4 107.6v19.7h-.6M225.9 102.9h.5M225.9 102.6v.3M225.9 102.9h.1M225.9 102.6h.1M226.4 105.6h.1M226.4 106.3h.1M226.4 105.6l.2 .1v.4l-.2 .2"/>
<path d="M226.4 103.5l.2 .1v.4l-.2 .2M226.4 103.5h.1M226.4 104.2h.1M226.4 102.9v1.8M226.4 105.1v1.7M226.4 104.7v.4M226.4 105.6v.7M226.4 103.5v.7M226.4 105.1h1M226.4 104.7h1M226.4 104.4h1M226.4 102.9l1 .6h-1"/>
<path d="M226.4 106.8l-.5 .1M226.4 106.3h1l-1 .5M226.6 104.1h.3M226.6 104h.8M226.6 105.8h.8M226.7 105.3v.1M226.7 104.4h.1M226.9 104v.4M226.9 105.3v.5M226.9 104h.1M226.9 103.2v-.9l1.3-1.3h2.2l1.2 1.3v2.2l-.2 .2M227 104h.1"/>
<path d="M227.2 104v.4M227.2 105.3v.5M227.3 103.1l-.2 .2M227.3 103h-.3l.3 .1M227.4 103h.2v3.7h-.2zM227.4 102.7h-.4v.1h.4M227.4 105.3l-1 .1M227.5 102.4h-.5v.1h.5M227.6 103.2h.3v3.3h-.3M227.9 105.7h.3M227.9 104.4h2.7M227.9 103.7h.7"/>
<path d="M227.9 106.1h.3M227.9 105.4h2.7M227.9 105.5h.3M228.2 102.2h.3l-.1 .1h-.2zM228.2 105.4v.8h.3v-.8M228.4 106.2v.2h1.8v-.2M228.4 106.2v.2M228.4 101.6v-.5h-.1v.5M228.5 105.7h.3M228.5 106.1h.3M228.5 105.5h.3M228.7 101.5v-.4h-.1v.4"/>
<path d="M228.8 102.8l.3-.2a.75 .75 0 0 1 .8 .4v.7a.74 .74 0 0 1-1.3 0v-.7zM228.8 105.4v.8h.3v-.8M229.1 105.7h.3M229.1 106.1h.3M229.1 105.5h.3M229.2 106.4h.1M229.2 101.1l-.2 .3-.1-.3v.3M229.3 101.1l.3 .3M229.4 105.4v.8h.3v-.8M229.5 101.4l.1-.3v.3M229.7 105.7h.3M229.7 106.1h.3"/>
<path d="M229.7 105.5h.3M229.8 101.5v-.4h.1v.4M229.9 103.7h.7M230 105.4v.8h.3v-.8M230.1 101.6v-.5h.1v.5M230.2 102.2h.2v.1h-.3zM230.2 102.1l.2 .2h-.2M230.2 102.1v.2M230.3 105.7h.3M230.3 106.1h.3M230.3 105.5h.3M230.9 103.2h-.3v3.3h.3"/>
<path d="M231 102.4h.5v.1h-.4M231.2 102.7h.3v.1l-.6 .1v4h.3v-4M231.2 103.6h.2M231.2 104.7h.2v.3M231.2 103.4h.2M231.2 103.6h.3l-.2 .1M231.2 106.2h.2v.4h-.2M231.2 106.3h.2M231.2 103.1h.2v.5M231.2 105h.2M231.2 103h.3l-.1 .1M231.3 103.1a2 2 0 0 0-2.1-1.7 2 2 0 0 0-1.9 2"/>
<path d="M231.3 103.6h.1M231.3 103.6v1.1M231.3 105v1.1h-.1M231.4 103.7v1M231.4 105l-.1 1M231.4 104.2h.1l-.1 .1M231.4 103.9h.1l-.1 .1M231.4 103.6h-.1M231.4 103.2l.2 .1-.2 .2M47.2 128.1h1.3M49.1 126.4h81.5v.6h-81.5zM49.1 123.2h81.5v.6h-81.5z"/>
<path d="M131.2 128.1h1.3M132.2 122.9h.1M132.2 122.4h.1M132.2 122.4l-.1 .1v.3l.1 .1M132.2 122.8h.1M132.2 122.5h.1M132.2 122.4v.5M132.3 122.5v.3M132.3 122.8h.2M132.3 122.5h.2M132.5 122.5v.3M132.5 122.8v5.3"/>
<path d="M194.7 127.3h2.6M197.9 126.2v1.1h-.6M197.9 122.4v.6M197.9 125.5v.7M197.9 123v2.5M197.9 123h23.7M197.9 122.4h23.7M197.9 126.2h23.7M197.9 125.5h23.7M221.6 126.2v1.1h.6M221.6 122.4v.6M221.6 125.5v.7"/>
<path d="M221.6 123v2.5M222.2 127.3h2.6"/>
<circle cx="36.9" cy="48.2" r=".06"/>
<circle cx="38.5" cy="48.2" r="1.13"/>
<circle cx="38.5" cy="49.8" r=".06"/>
<circle cx="38.5" cy="48.2" r="2"/>
<circle cx="38.5" cy="48.2" r=".37"/>
<circle cx="38.5" cy="48.2" r=".76"/>
<circle cx="38.5" cy="48.2" r="1.25"/>
<circle cx="38.5" cy="48.2" r=".5"/>
<circle cx="38.5" cy="46.7" r=".08"/>
<circle cx="40" cy="48.2" r=".06"/>
<circle cx="41.6" cy="49.5" r=".12"/>
<circle cx="41.6" cy="49.4" r=".27"/>
<circle cx="41.6" cy="49.5" r=".26"/>
<circle cx="41.7" cy="49.5" r=".11"/>
<circle cx="44.7" cy="48.6" r=".08"/>
<circle cx="44.7" cy="48.6" r=".17"/>
<circle cx="44.7" cy="48.6" r=".1"/>
<circle cx="44.7" cy="48.6" r=".24"/>
<circle cx="45.7" cy="48.6" r=".3"/>
<circle cx="127.4" cy="49" r=".26"/>
<circle cx="127.4" cy="47" r=".26"/>
<circle cx="127.4" cy="47" r=".11"/>
<circle cx="127.4" cy="49" r=".11"/>
<circle cx="127.4" cy="47.1" r=".28"/>
<circle cx="127.4" cy="47" r=".14"/>
<circle cx="127.4" cy="49" r=".27"/>
<circle cx="127.4" cy="49" r=".13"/>
<circle cx="131.6" cy="49.1" r=".11"/>
<circle cx="131.6" cy="46.7" r=".1"/>
<circle cx="131.6" cy="46.7" r=".14"/>
<circle cx="131.6" cy="49.1" r=".14"/>
<circle cx="131.6" cy="49.1" r=".27"/>
<circle cx="131.6" cy="46.7" r=".27"/>
<circle cx="134.9" cy="49.1" r=".11"/>
<circle cx="134.9" cy="46.7" r=".14"/>
<circle cx="134.9" cy="49.1" r=".14"/>
<circle cx="134.9" cy="46.7" r=".1"/>
<circle cx="135" cy="46.7" r=".26"/>
<circle cx="135" cy="49.1" r=".26"/>
<circle cx="138.1" cy="47.9" r=".56"/>
<circle cx="138.1" cy="47.9" r=".5"/>
<circle cx="138.1" cy="47.9" r="1.18"/>
<circle cx="188.8" cy="47.5" r="1.26"/>
<circle cx="188.8" cy="47.5" r="2.27"/>
<circle cx="39.6" cy="105.4" r="1.17"/>
<circle cx="39.6" cy="105.4" r=".55"/>
<circle cx="39.6" cy="105.4" r=".49"/>
<circle cx="42.8" cy="106.7" r=".28"/>
<circle cx="42.8" cy="104.3" r=".28"/>
<circle cx="42.8" cy="104.3" r=".15"/>
<circle cx="42.8" cy="106.7" r=".15"/>
<circle cx="46.1" cy="104.3" r=".28"/>
<circle cx="46.1" cy="106.7" r=".28"/>
<circle cx="46.1" cy="106.7" r=".15"/>
<circle cx="46.1" cy="104.3" r=".16"/>
<circle cx="50.3" cy="104.5" r=".26"/>
<circle cx="50.3" cy="106.5" r=".16"/>
<circle cx="50.3" cy="104.5" r=".17"/>
<circle cx="50.3" cy="106.5" r=".27"/>
<circle cx="132.7" cy="106.8" r=".27"/>
<circle cx="132.7" cy="104.4" r=".27"/>
<circle cx="132.7" cy="106.9" r=".16"/>
<circle cx="132.7" cy="104.5" r=".16"/>
<circle cx="136" cy="104.4" r=".16"/>
<circle cx="136" cy="106.8" r=".16"/>
<circle cx="136.1" cy="104.4" r=".28"/>
<circle cx="136.1" cy="106.8" r=".28"/>
<circle cx="139.2" cy="105.7" r=".55"/>
<circle cx="139.2" cy="105.7" r="1.18"/>
<circle cx="139.2" cy="105.7" r=".5"/>
<circle cx="228.3" cy="102.2" r=".35"/>
<circle cx="228.3" cy="102.2" r=".13"/>
<circle cx="228.3" cy="102.3" r=".18"/>
<circle cx="230.2" cy="102.2" r=".35"/>
<circle cx="230.3" cy="102.3" r=".18"/>
</g>
<text font-size="8.5" x="221.8" y="192.7">Conveyor</text>
<g font-size="8.1">
<text x="22" y="8">6</text>
<text x="71.2" y="8">5</text>
<text x="121.2" y="8">4</text>
<text x="171.3" y="8">3</text>
<text x="221.3" y="8">2</text>
<text x="270.5" y="8">1</text>
<text x="2" y="33.6">D</text>
<text x="289" y="33.6">D</text>
<text x="1.7" y="86.1">C</text>
<text x="288.7" y="86.1">C</text>
<text x="2.7" y="136.1">B</text>
<text x="289.7" y="136.1">B</text>
<text x="2" y="188.6">A</text>
<text x="289" y="188.6">A</text>
<text x="22" y="208">6</text>
<text x="71.2" y="208">5</text>
<text x="121.2" y="208">4</text>
<text x="171.3" y="208">3</text>
<text x="221.3" y="208">2</text>
<text x="270.5" y="208">1</text>
</g>
<g font-size="4.7" fill="#808080">
<text x="204.8" y="28.8">500</text>
<text x="27.5" y="35.9" transform="rotate(45 27.5 35.9)">R55</text>
<text x="41.6" y="34.1">110</text>
<text x="188.6" y="39.3">50</text>
<text x="31" y="58.1" transform="rotate(-57 31 58.1)">80</text>
<text x="175.5" y="56">37.50</text>
<text x="150.2" y="62" transform="rotate(-90 150.2 62)">450</text>
<text x="82.5" y="80.1">1880</text>
<text x="189" y="80.7">76.20</text>
<text x="216.3" y="81">76.20</text>
<text x="58.9" y="90.6">1000</text>
<text x="111.2" y="90.6">1000</text>
<text x="256.2" y="95.2" transform="rotate(-90 256.2 95.2)">110</text>
<text x="47" y="98.8" transform="rotate(-45 47 98.8)">11</text>
<text x="234.3" y="100.1" transform="rotate(-24 234.3 100.1)">R15</text>
<text x="151" y="102.4" transform="rotate(-90 151 102.4)">26</text>
<text x="33.6" y="110.1" transform="rotate(-45 33.6 110.1)">47</text>
<text x="138.2" y="112.3">135</text>
<text x="231.8" y="111.1">60</text>
<text x="179.5" y="119.8" transform="rotate(-90 179.5 119.8)">450</text>
<text x="80.2" y="139.9">1629.20</text>
<text x="203.3" y="139.7">473.80</text>
</g>
<text font-size="3.9" x="277.9" y="188.5">A4</text>
<g font-size="2">
<text x="107.6" y="147.6">SAUF INDICATION CONTRAIRE:</text>
<text x="141.4" y="147.6">FINITION:</text>
<text x="188.3" y="147.5">CASSER LES</text>
<text x="188.3" y="150">ANGLES VIFS</text>
<text x="219.6" y="149">NE PAS CHANGER L'ECHELLE</text>
<text x="260.3" y="149.2">REVISION</text>
<text x="107.6" y="150.1">LES COTES SONT EN MILLIMETRES</text>
<text x="107.6" y="152.6">ETAT DE SURFACE:</text>
<text x="107.6" y="155.1">TOLERANCES:</text>
<text x="109.2" y="157.6">LINEAIRES:</text>
<text x="109.2" y="160.1">ANGULAIRES:</text>
<text x="121.3" y="165">NOM</text>
<text x="137" y="164.9">SIGNATURE</text>
<text x="154.2" y="164.9">DATE</text>
<text x="207" y="164.9">TITRE:</text>
<text x="107.2" y="169.1">AUTEUR</text>
<text x="107.4" y="173.3">VERIF.</text>
<text x="107.4" y="177.4">APPR.</text>
<text x="107.5" y="181.8">FAB.</text>
<text x="162.7" y="185.5">MATERIAU:</text>
<text x="206.6" y="185.5">No. DE PLAN</text>
<text x="107.7" y="186.1">QUAL.</text>
<text x="162.6" y="198.5">MASSE:</text>
<text x="207.1" y="198.6">ECHELLE:1:200</text>
<text x="251.5" y="198.6">FEUILLE 1 SUR 1</text>
</g>
</svg>
